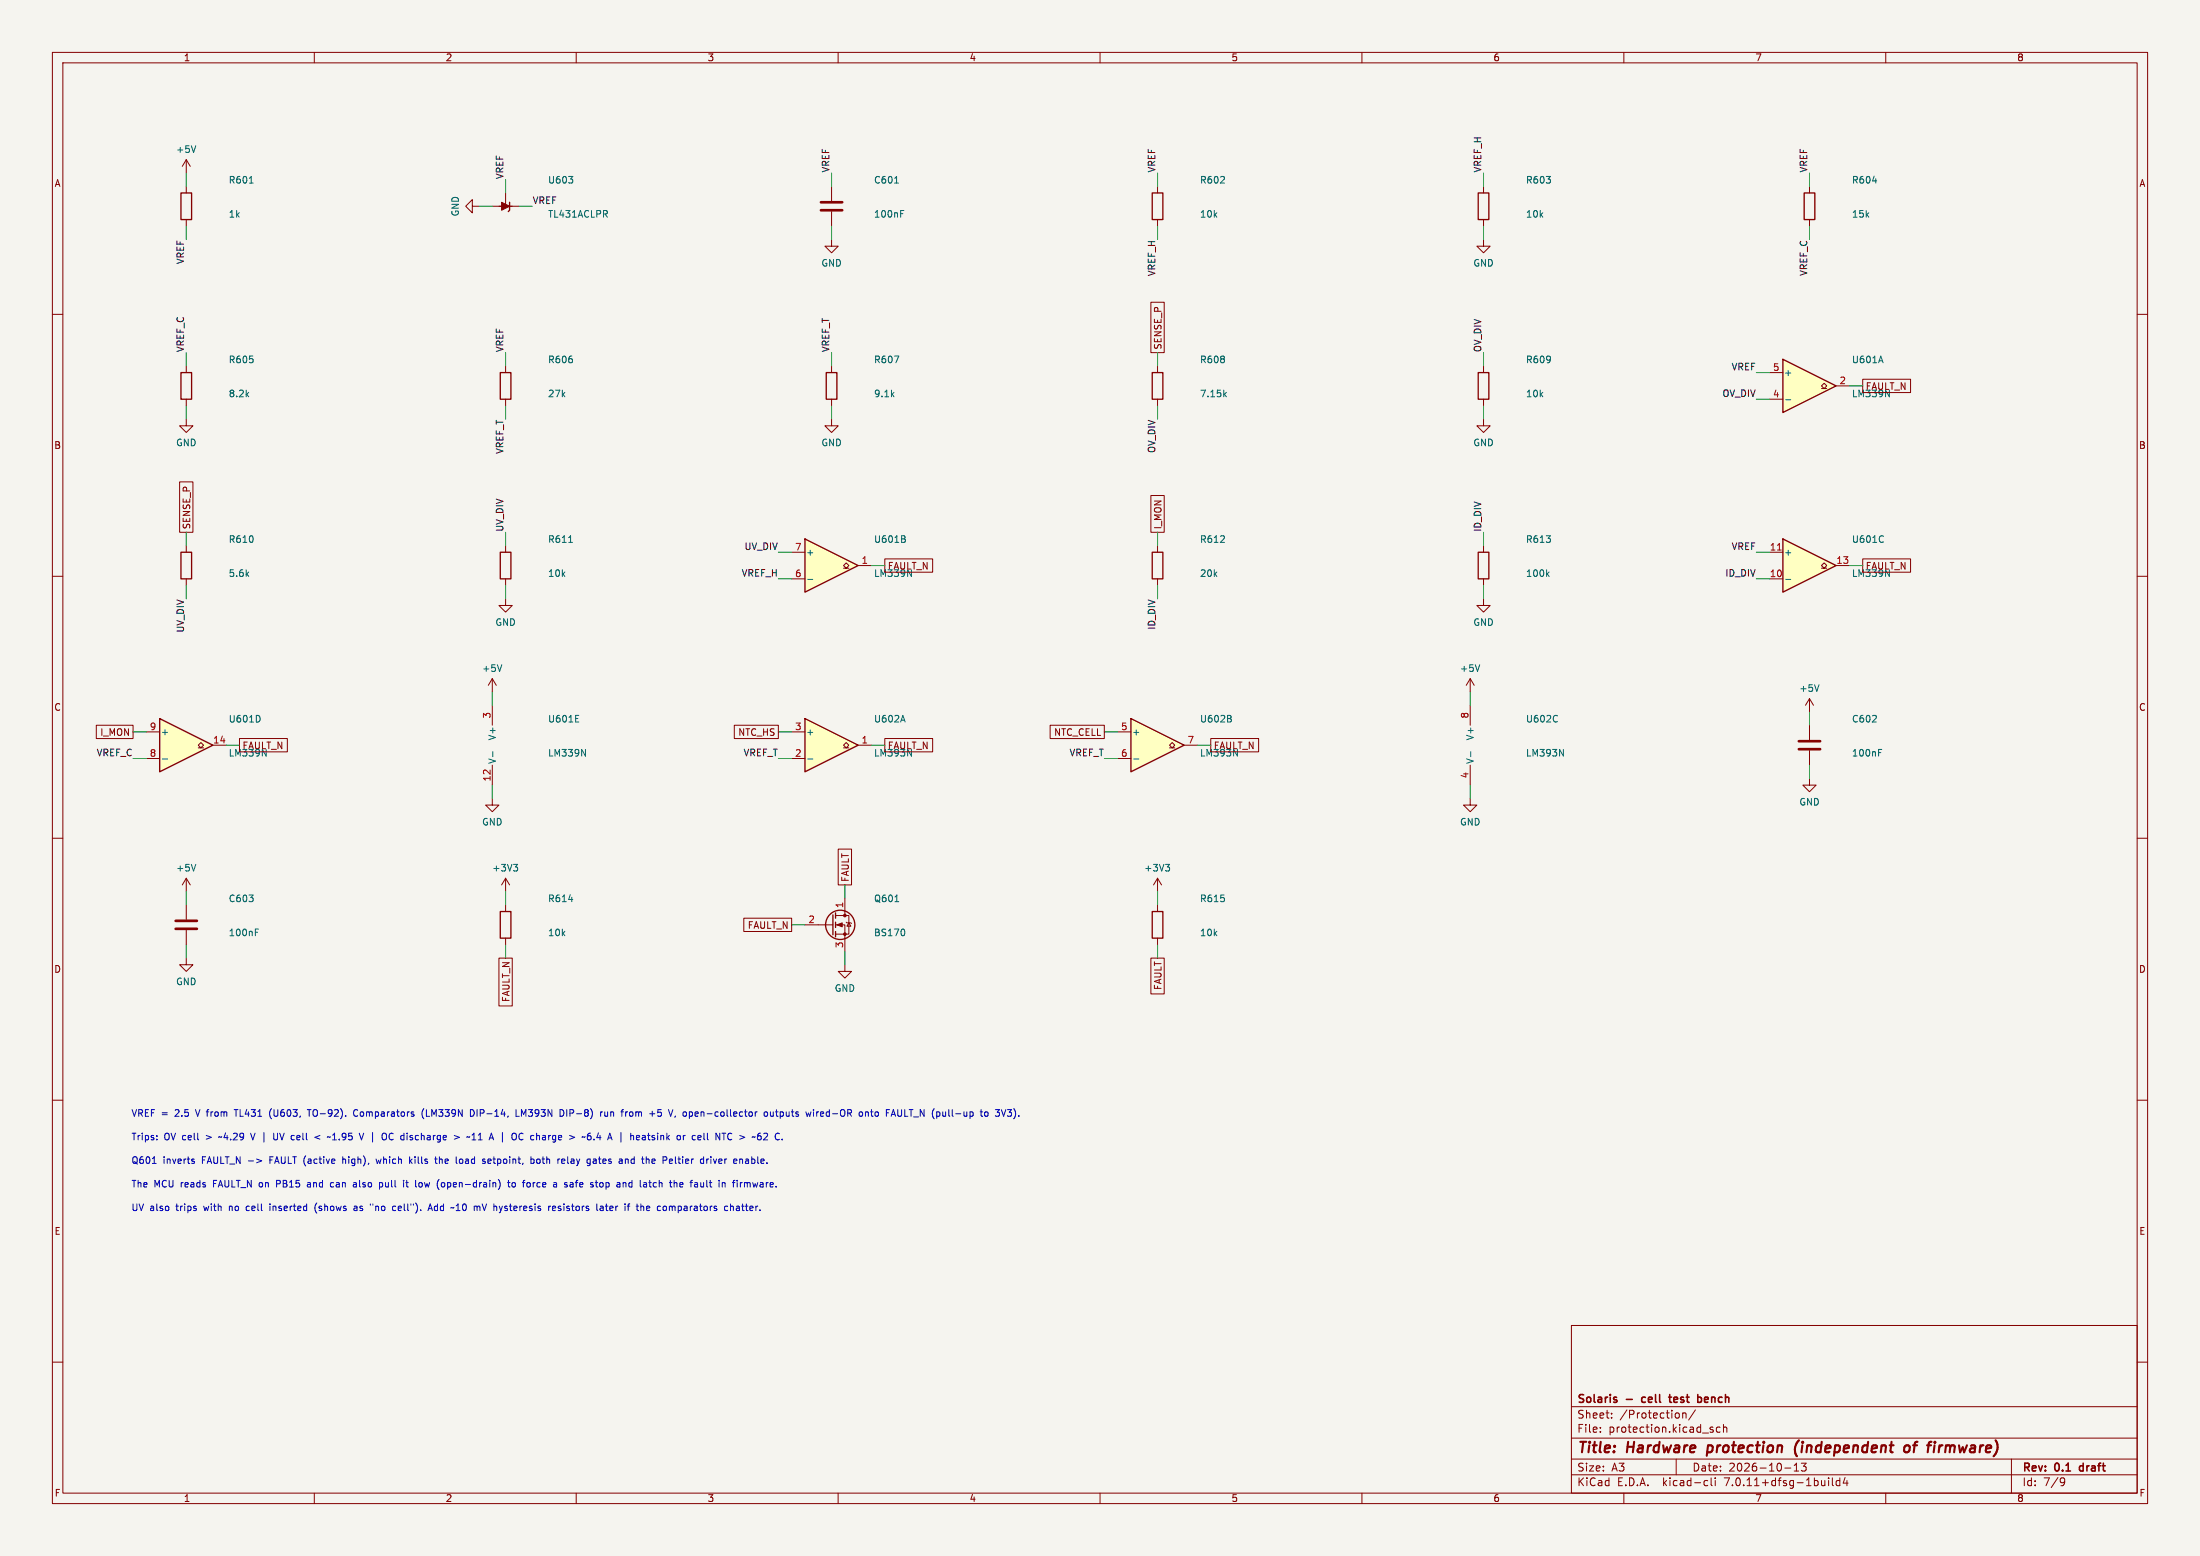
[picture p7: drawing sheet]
<svg xmlns="http://www.w3.org/2000/svg" width="420mm" height="297mm" viewBox="0 0 420 297" stroke-linecap="round" stroke-linejoin="round" font-family="sans-serif">
<path d="M0 0h420v297h-420z" fill="#f5f4ef" stroke="#f5f4ef" stroke-width=".19"/>
<g fill="none" stroke="#840000" stroke-width=".19">
<path d="M10 10h400v277h-400zM12 12h396v273h-396zM60 10v2M110 10v2M160 10v2M210 10v2M260 10v2M310 10v2M360 10v2M10 60h2M158.7 45.7v1.3h1.3l-1.3 1.3-1.2-1.3h1.2M408 60h2"/>
<path d="M10 110h2M408 110h2M280.7 129.5l-.8 1.3M280.7 129.5v2.6M280.7 129.5l.7 1.3M10 160h2M408 160h2M10 210h2M408 210h2M10 260h2M300 253h108v32h-108zM408 260h2"/>
<path d="M300 278.5h108M300 274.5h108M300 268.5h108M305.5 273.2v.2M305.5 272.5v.1M307.7 270.5v.2M307.7 269.8v.1M320 278.5v3M320.5 269.8v.7M321.2 269.7v1M321.2 269.8l.2-.1 .4 .1 .1 .9M323.7 269.1l-1.3 1.9"/>
<path d="M326.7 272.9l.3 .1 .1 .2-.2 .2h-.3M326.7 272.4l.3 .1M328.4 272.5l-.5-.1-.2 .3 .1 .6h.6M329 272.5l.2-.1 .4 .1 .1 .9M329 271.9v1.5M342.5 279.7l.4-.4v1.5M344.8 279.3l-.5 .6 .4 .1v.6l-.2 .2-.6-.2M384 278.5v6.5M60 285v2M110 285v2M160 285v2M210 285v2"/>
<path d="M260 285v2M300 281.5h108M310 285v2M325.6 282.6l.4 .1M326 283.5l-.4 .1M326.7 282.1v1.3l.2 .2M327.4 282.1v.1M327.4 282.6v1M340.7 280.2h1.2M342.5 280.8h.9M349.1 282.1v.1M349.1 282.6v1"/>
<path d="M349.8 282.1v1.3l.2 .2M351.2 282.7l-.4-.1-.3 .3 .2 .6h.5M351.2 282.1v1.5M352.2 282l-.3 1.1h.9M352.6 282.6v1M360 285v2M393.6 282.1l.5 .1a.99 .99 0 0 1-.4 1.4h-.3M394.2 282.7l-.3 .3h-.3"/>
</g>
<path d="M308.5 267.2l.2 .2-.2 .3M308.5 266.7l.1 .1M313.5 266.8v.7M318.5 266.7h.6M318.8 266.2v1.3l.3 .2M324.3 266.7l.4 .1 .1 .2v.5l-.5 .2M397 279.9v.7" fill="none" stroke="#840000" stroke-width=".3"/>
<path d="M326.1 275.9l-.3 2M343.4 274.9a2.35 2.35 0 0 0-.4 3.1M363.7 276.1a.52 .52 0 0 1 .5-.2 .52 .52 0 0 1 .4 .4l-.1 .5a.55 .55 0 0 1-.5 .4 .55 .55 0 0 1-.5-.4zM365.2 275.9h.8M370.3 275.9l-.2 1.3M370.6 275.9l-.4 .4" fill="none" stroke="#840000" stroke-width=".4"/>
<path d="M282.5 126.9l-.4 1.3" fill="none" stroke="#006464" stroke-width=".19"/>
<path d="M340.4 68.6l10.1 5.1-10.1 5z" fill="#ffffc2"/>
<path d="M340.4 68.6l10.1 5.1-10.1 5z" fill="none" stroke="#840000" stroke-width=".25"/>
<path d="M337.8 76.2h2.6M337.8 71.1h2.6M347.7 74.2h.5l-.5-.5 .5-.5 .5 .5-.5 .5h.5M350.5 73.7h2.6M35.6 182.9v1.3h1.2l-1.2 1.2-1.3-1.2h1.3M161.3 184.2v1.2h1.3l-1.3 1.3-1.3-1.3h1.3" fill="none" stroke="#840000" stroke-width=".19"/>
<path d="M340.9 76.3h1M359.1 68l.4 1.2M360 74.5l.7 1.2v-1.2" fill="none" stroke="#006464" stroke-width=".19"/>
<path d="M30.5 137.2l10.1 5-10.1 5.1z" fill="#ffffc2"/>
<path d="M34.5 36.8h2.1v5.1h-2.1zM282.2 36.8h2v5.1h-2zM344.4 36.8h2.1v5.1h-2.1zM95.5 71.1h2v5.1h-2zM157.7 71.1h2.1v5.1h-2.1zM220 71.1h2v5.1h-2zM282.2 71.1h2v5.1h-2zM34.5 105.4h2.1v5.1h-2.1zM95.5 105.4h2v5.1h-2zM220 105.4h2v5.1h-2zM30.5 137.2l10.1 5-10.1 5.1zM95.5 174h2v5.1h-2z" fill="none" stroke="#840000" stroke-width=".25"/>
<g fill="none" stroke="#840000" stroke-width=".19">
<path d="M35.6 30.5v2.5M35.6 35.6v1.2M35.6 30.5l-.8 1.3M35.6 30.5l.7 1.3M90.2 39.4v-1.3l-1.3 1.3 1.3 1.2v-1.2h1.2M158.7 35.6v2.8M283.2 35.6v1.2M345.4 35.6v1.2M35.6 41.9v1.3M158.7 40.4v2.8M283.2 45.7v1.3h1.3l-1.3 1.3-1.3-1.3h1.3M283.2 41.9v1.3"/>
<path d="M345.4 41.9v1.3M96.5 69.9v1.2M96.5 76.2v1.3M158.7 69.9v1.2M158.7 76.2v1.3M221 69.9v1.2M221 76.2v1.3M283.2 69.9v1.2M283.2 76.2v1.3M35.6 80v1.3h1.2l-1.2 1.3-1.3-1.3h1.3M158.7 80v1.3h1.3l-1.3 1.3-1.2-1.3h1.2M35.6 104.1v1.3"/>
<path d="M35.6 110.5v1.3M96.5 104.1v1.3M96.5 110.5v1.3M221 104.1v1.3M221 110.5v1.3M27.9 139.7h2.6M94 134.6v3.8M345.4 133.4l-.7 1.2M345.4 133.4v2.5M345.4 133.4l.8 1.2M27.9 144.8h2.6M37.8 142.7h.6l-.6-.5 .6-.5 .5 .5-.5 .5h.5"/>
<path d="M40.6 142.2h2.6M94 146.1v3.8M96.5 167.6v2.6M96.5 172.7v1.3M96.5 179.1v1.2M96.5 167.6l-.7 1.3M96.5 167.6l.8 1.3"/>
</g>
<g fill="none" stroke="#006464" stroke-width=".19">
<path d="M37.4 27.8l-.4 1.3M47.6 35h.7M170.8 35h.7M357.5 34.5h.8M171.9 40.8h.5M171.9 40.2h.6M170.7 68h.9l-.6 1.2M233.7 75.3l.4 .4M234.1 74.9l-.5 .5M108.6 103.5h.7M49.6 136.9v.6M109.9 137.8h.6"/>
<path d="M109.9 136.5h.6M347.3 130.7l-.5 1.3M31 144.9h1M50.1 143l.7 1.3v-1.3M94.1 143.5v.9M111 143l.8 1.3v-1.3M98 165h.8l-.4 .5M98.6 165.5l.2 .2v.3l-.2 .3M108.6 171.7h.7"/>
</g>
<path d="M156.7 38.6h4.1M156.7 40.1h4.1" fill="none" stroke="#840000" stroke-width=".51"/>
<path d="M153.7 102.9l10.1 5.1-10.1 5z" fill="#ffffc2"/>
<path d="M97.3 38.6v1.5l-.3 .3M220 36.8h2v5.1h-2zM34.5 71.1h2.1v5.1h-2.1zM153.7 102.9l10.1 5.1-10.1 5zM282.2 105.4h2v5.1h-2zM220 174h2v5.1h-2z" fill="none" stroke="#840000" stroke-width=".25"/>
<g fill="none" stroke="#840000" stroke-width=".19">
<path d="M94 39.4h5.1M95.2 39.4h2.6M96.5 36.8v2.6M221 35.6v1.2M221 41.9v1.3M35.6 69.9v1.2M35.6 76.2v1.3M151.1 110.5h2.6M151.1 105.4h2.6M161 108.5h.5l-.5-.5 .5-.6 .6 .6-.6 .5h.6M163.8 108h2.6M283.2 104.1v1.3"/>
<path d="M283.2 110.5v1.3M35.6 167.6v2.6M35.6 167.6l-.8 1.3M35.6 167.6l.7 1.3M221 172.7v1.3M221 179.1v1.2"/>
</g>
<path d="M108.6 33.7h.7l-.4 .5M109.3 34.3v.5M154.2 110.6h1M172.5 102.9l.3 .2v.3l-.2 .1M172.7 102.3l.1 .2-.1 .3M173.3 108.8l.7 1.2v-1.2M295.4 109.5l.3 .5M295.7 109.2l-.4 .5M37.4 165l-.4 1.3" fill="none" stroke="#006464" stroke-width=".19"/>
<path d="M95.8 38.6l1.5 .8-1.5 .7z" fill="#840000" stroke="#840000" stroke-width=".19"/>
<path d="M153.7 137.2l10.1 5-10.1 5.1z" fill="#ffffc2"/>
<path d="M153.7 137.2l10.1 5-10.1 5.1z" fill="none" stroke="#840000" stroke-width=".25"/>
<path d="M151.1 139.7h2.6M151.1 144.8h2.6M161 142.7h.5l-.5-.5 .5-.5 .6 .5-.6 .5h.6M163.8 142.2h2.6" fill="none" stroke="#840000" stroke-width=".19"/>
<path d="M172.4 136.5l.4 1.3M154.2 144.9h1M173.3 143l.7 1.3v-1.3" fill="none" stroke="#006464" stroke-width=".19"/>
<path d="M215.9 137.2l10.2 5-10.2 5.1z" fill="#ffffc2"/>
<g fill="none" stroke="#840000" stroke-width=".25">
<path d="M215.9 137.2l10.2 5-10.2 5.1zM159 174.6v3.8M159.5 174.2v1.1M159.5 176v1M159.5 177.8v1"/>
<circle cx="160.4" cy="176.5" r="2.79"/>
</g>
<g fill="none" stroke="#840000" stroke-width=".19">
<path d="M96.5 114.3v1.3h1.3l-1.3 1.2-1.3-1.2h1.3M94 129.5l-.8 1.3M94 129.5v2.6M94 129.5l.7 1.3M213.4 139.7h2.5M280.7 134.6v3.8M94 152.4v1.3h1.2l-1.2 1.2-1.3-1.2h1.3M213.4 144.8h2.5M223.3 142.7h.5l-.5-.5 .5-.5 .5 .5-.5 .5h.5M226.1 142.2h2.5M280.7 146.1v3.8M345.4 148.6v1.3h1.3l-1.3 1.2-1.2-1.2h1.2"/>
<path d="M35.6 172.7v2.8M35.6 177.5v2.8M153.7 176.5h5.3M159.5 176.5h1.8v5.1M159.5 174.8h2.6v3.5h-2.6M161.3 171.5v3.3M161.5 176l1.1 .3M162.1 176.1l.3 .7h-.7zM221 167.6l-.8 1.3M221 167.6v2.6M221 167.6l.7 1.3"/>
</g>
<g fill="none" stroke="#006464" stroke-width=".19">
<path d="M95.8 126.9l-.4 1.3M234.8 137.2l.3 .2-.1 .3-.2 .1M234.9 136.6l.1 .2-.1 .3M297.2 136.6l.1 .1M297.3 137.7l-.1 .1M216.4 144.9h1M235.5 143l.7 1.3v-1.3M280.8 143.5v.9M297.7 143l.8 1.3v-1.3M48.8 177.9h.4M48.8 177.3h.6M170.9 172.1h.7"/>
<path d="M172.6 177.5l.1 .3-.1 .7M222.5 165h.8l-.4 .5M223 165.5l.3 .2v.3l-.3 .3"/>
</g>
<path d="M33.5 177.3h4.1M33.5 175.8h4.1" fill="none" stroke="#840000" stroke-width=".51"/>
<g fill="#840000" stroke="#840000" stroke-width=".19">
<path d="M159.8 176.5l1-.4v.8z"/>
<circle cx="161.3" cy="178.3" r=".25"/>
<circle cx="161.3" cy="174.8" r=".25"/>
</g>
<path d="M340.4 102.9l10.1 5.1-10.1 5z" fill="#ffffc2"/>
<path d="M340.4 102.9l10.1 5.1-10.1 5z" fill="none" stroke="#840000" stroke-width=".25"/>
<g fill="none" stroke="#840000" stroke-width=".19">
<path d="M219.7 57.7h2.6v9.6h-2.6zM355.6 72.4h9.1v2.5h-9.1zM34.3 92h2.5v9.6h-2.5zM219.7 94.6h2.6v7h-2.6zM283.2 80v1.3h1.3l-1.3 1.3-1.3-1.3h1.3M168.9 106.7h9.1v2.5h-9.1zM283.2 114.3v1.3h1.3l-1.3 1.2-1.3-1.2h1.3M337.8 110.5h2.6M337.8 105.4h2.6M347.7 108.5h.5l-.5-.5 .5-.6 .5 .6-.5 .5h.5M350.5 108h2.6M355.6 106.7h9.1v2.5h-9.1z"/>
<path d="M18.4 138.4h7v2.6h-7zM140.2 138.4h8.4v2.6h-8.4zM200.5 138.4h10.3v2.6h-10.3zM345.4 138.4v2.8M45.7 141h9.2v2.5h-9.2zM168.9 141h9.1v2.5h-9.1zM231.1 141h9.2v2.5h-9.2zM280.7 152.4v1.3h1.2l-1.2 1.2-1.3-1.2h1.3M345.4 143.3v2.8M142 175.3h9.1v2.5h-9.1zM160 162.1h2.6v6.8h-2.6zM95.2 182.9h2.6v9.1h-2.6z"/>
<path d="M219.7 182.9h2.6v6.8h-2.6z"/>
</g>
<path d="M340.9 110.6h1M359.5 102.3v.1M359.5 103.4v.1M360 108.8l.7 1.2v-1.2M357.4 137.8h.8M358.1 136.7v.4M358.6 143.7h.5M358.6 143h.6" fill="none" stroke="#006464" stroke-width=".19"/>
<path d="M339.3 105h.8" fill="none" stroke="#a90000" stroke-width=".19"/>
<path d="M343.4 143h4.1M343.4 141.5h4.1" fill="none" stroke="#840000" stroke-width=".51"/>
<g fill="none" stroke="#0000c2" stroke-width=".19">
<path d="M29.9 217.5v.1M29.9 216.8v.1M41.9 217l-.2 .1M44.7 211.8h.7M47.8 216.3l.5 1.3M51.8 211.6a1.46 1.46 0 0 0 0 2M52.3 216.3v1.2l.2 .1 .4-.1M58.7 211.8h.7M59 211.8v1.3M61.1 216.7l-1 .4 1 .4M63.5 217.6h.7M63.9 216.3l-.4 .4"/>
<path d="M68.3 211.9a.6 .6 0 0 0-.9 .4 .6 .6 0 0 0 .6 .8l.3-.1M69.4 216.3l-.4 1.3M73.7 216.5v.9M74.7 216.3a.68 .68 0 0 0-.4 .6 .68 .68 0 0 0 .4 .7M80.9 211.6a1.46 1.46 0 0 0 0 2M81.4 211.8v1.3h.6M86.7 216.7l1 .4-1 .4M89.8 211.8a.64 .64 0 0 1 .7 .6 .64 .64 0 0 1-.7 .7zM90.4 216.5l.1-.2v1.3M91.3 217.6h.7M91.7 216.3l-.4 .4M95.9 216.2v1.8"/>
<path d="M98.5 211.8v1.3h.6M99.6 216.3l.2 .1M99.8 217.5l-.2 .1M100 212.7l-.5-.9v1.3M107.4 211.9l.2 .4-.2 .7M108.2 211.8v1.3M111.7 217l-.6 .1M112.7 216.3l-.3 .1-.2 .2M114.2 216.2l-.3 .9h.8M114.5 216.7v.9M114.7 212.2v.9M115 212.2l-.3 .3"/>
<path d="M115.5 212.2v.8l.3 .1 .2-.1M116 212.2v.9M119 211.8l-.3 .2M120.6 212.2l-.3 .1-.1 .2v.5l.4 .1M123.6 216.7h.5M123.8 216.3v1.1l.3 .2M124.5 217.5l.3 .1M124.6 216.7l-.1 .2 .1 .2M125.6 213l.1 .1 .5-.1M126.2 211.8h-.6v.6l.1-.1h.5M132.3 217.5h.4M132.3 216.8h.4"/>
<path d="M133.7 216.7l-.5 .2 .1 .6 .4 .1M133.8 217l-.6 .1M134.4 216.3v1.1M135 216.3v1.1M136.7 217.6v-1.3l.7 1.3M141.2 216.7l1 .4-1 .4M146 212.3l.3-.1 .2 .3v.3l-.2 .3-.3-.1-.1-.2zM147.1 212.2v.8l.3 .1 .2-.1M147.6 212.2v.9M148 212.2h.5M148.2 211.8v1.1l.3 .2M148.2 216.4h.6"/>
<path d="M148.8 217.5h-.6M155.9 212.2v.9M156.3 212.2l-.4 .3M157.1 212.2l-.5 .2 .1 .6 .4 .1M157.2 212.5l-.6 .1M165.4 212.2l.4 .2v.7M166.2 212.2h.5M166.4 211.8v1.1l.3 .2M167.3 212.2l-.3 .3v.3l.3 .3M172.1 211.8v1l-.1 .2-.4 .1M188.4 212.2l.2 .3v.3l-.2 .3M190 211.8h.8l-.4 .5 .3 .1v.6l-.1 .1-.6-.1"/>
<path d="M193.5 211.6a1.47 1.47 0 0 1 .1 1.9M29.1 222.1h.7M36.8 221.6l.3 .1v.2l-.4 .2M36.8 221.2l.3 .1M47.2 230.2l-.2 .3v.3l.2 .3M49 221.2l1 .4-1 .4M51.5 229.8v.1M51.5 230.2v.9M52.8 226h.5M53.3 225.3h-.5v1.3M59.1 225.7l-.4 .1M59.1 226.1h-.3l-.1 .2v.2l.4 .1"/>
<path d="M60.5 229.6a1.46 1.46 0 0 0 0 2M63.7 225.8l-.4-.1-.2 .3 .1 .5h.5M65.4 220.8v1.3M65.8 221.2l-.4 .1M67.5 225.8h.5v.8M67.5 226.5h.5M67.6 230.3h.5l.1 .8M68 226l-.5 .1M68.2 230.5l-.5 .1-.1 .2 .1 .3 .5-.1M70.7 229.8v.2M71.2 229.8v.2M71.8 221.2l.2 .9 .3-.6 .2 .6"/>
<path d="M72.5 225.8l.3-.1 .3 .3-.2 .5h-.4M75.2 230.2l.3 .1M75.5 231l-.3 .1M76.1 230.3v.7M76.6 230.5l-.6 .1M77.5 225.7h.5M77.7 225.3v1.1l.3 .2M78.2 220.8v1.3M78.3 221.6l.4 .5M78.7 221.2l-.5 .5M80.1 225.8l.3-.1 .2 .3-.1 .5h-.4M81.7 231.1l.4-1.3 .5 1.3"/>
<path d="M81.8 230.7h.6M83 221.2h.5M83.2 230.2l-.3 .3v.3l.3 .3M83.2 220.8v1.1l.3 .2M83.9 220.8v1.3M84.1 221.2l-.2 .1M84.4 225.8l.3-.1 .2 .3-.1 .5h-.4M87.1 231.1h.7M87.3 230l.2-.2v1.3M88.2 221.3l-.3-.1-.2 .3 .1 .5 .1 .1 .3-.1M92 229.8l.5 1.3M92.5 221.6l.2 .2-.2 .3"/>
<path d="M92.5 221.2l.1 .1M93.6 221.2l-.5 .2 .1 .6 .4 .1M93.7 221.5l-.6 .1M96.9 225.7h.5M97.1 225.3v1.1l.3 .2M97.9 225.8l.3-.1 .2 .3v.3l-.2 .3-.3-.1-.2-.2zM101.4 221.3l.3-.1 .3 .3-.2 .5h-.4M101.4 220.8v1.3M103 221.3l-.3-.1-.3 .3 .1 .5 .2 .1 .3-.1M105.5 230.6l.6-.1-.1-.2-.3-.1-.2 .2v.6h.5M106.6 231l.3 .1M106.9 230.2l-.3 .2v.2h.3"/>
<path d="M107.3 222h.5M107.3 221.3l.3-.1 .2 .3-.6 .1M107.8 226.5l.1 .1M107.8 225.8v.3M109.8 225.7h.5M110.2 225.3l-.2 .2v1.1M113.3 221.3h.5v.8M113.8 221.5l-.4 .1-.2 .2 .2 .3 .4-.1M114.5 225.8l.4-.1 .2 .3-.1 .5-.3 .1-.2-.1M114.6 230.3h.5v.8M114.6 231h.5M115.1 230.5l-.5 .1"/>
<path d="M115.6 230.2h.5M115.8 229.8v1.1l.3 .2M119.4 221.3h.5v.8M120.5 225.7l-.3 .1-.2 .2 .1 .5 .4 .1M121.4 230.2h.5M121.6 229.8v1.1l.3 .2M123.6 230.2l.4 .1v.2l-.6 .1M124 231l-.4 .1M125 221.3l-.4-.1-.1 .2v.6h.5M125.1 221.5l-.6 .1M125.2 225.7l-.4 .1-.1 .2 .1 .5 .4 .1M127.8 230.3l.4-.1 .1 .2"/>
<path d="M128.3 230.4v.7M128.5 230.2l-.2 .2M128.9 220.8v1.1l.2 .2M129.8 225.8l.4-.1 .2 .3-.6 .1M129.8 226.5h.5M134.9 225.3v1.1l.2 .2M135.2 221.2h.1M135.7 220.8v.1M135.7 221.2v.9M136.2 221.2l.3 .9M139.5 230.3l.1-.1 .3 .1 .1 .8M139.5 229.8v1.3"/>
<path d="M139.8 225.7h.5M140.3 225.3l-.3 .2v1.1M140.6 230.3h.5l.1 .8M140.7 225.3v.1M140.7 225.7v.9M141.2 230.5l-.5 .1-.2 .2 .2 .3 .5-.1M142.4 221.3h.4l.1 .8M142.9 221.5l-.4 .1-.2 .2 .2 .3 .4-.1"/>
</g>
<g fill="none" stroke="#009600" stroke-width=".19">
<path d="M35.6 33v2.6M91.4 39.4h2.6M96.5 34.3v2.5M99.1 39.4h2.5M158.7 33v2.6M221 33v2.6M283.2 33v2.6M345.4 33v2.6M35.6 43.2v2.5M158.7 43.2v2.5M221 43.2v2.5M283.2 43.2v2.5"/>
<path d="M345.4 43.2v2.5M35.6 67.3v2.6M35.6 77.5v2.5M96.5 67.3v2.6M96.5 77.5v2.5M158.7 67.3v2.6M158.7 77.5v2.5M221 67.3v2.6M221 77.5v2.5M283.2 67.3v2.6M283.2 77.5v2.5M335.3 71.1h2.5"/>
<path d="M335.3 76.2h2.5M353.1 73.7h2.5M35.6 101.6v2.5M35.6 111.8v2.5M96.5 101.6v2.5M96.5 111.8v2.5M148.6 105.4h2.5M148.6 110.5h2.5M166.4 108h2.5M221 101.6v2.5M221 111.8v2.5M283.2 101.6v2.5"/>
<path d="M283.2 111.8v2.5M335.3 105.4h2.5M335.3 110.5h2.5M353.1 108h2.5M25.4 139.7h2.5M94 132.1v2.5M148.6 139.7h2.5M210.8 139.7h2.6M280.7 132.1v2.5M345.4 135.9v2.5M25.4 144.8h2.5M43.2 142.2h2.5"/>
<path d="M94 149.9v2.5M148.6 144.8h2.5M166.4 142.2h2.5M210.8 144.8h2.6M228.6 142.2h2.5M280.7 149.9v2.5M345.4 146.1v2.5M35.6 170.2v2.5M96.5 170.2v2.5M151.1 176.5h2.6M161.3 168.9v2.6M221 170.2v2.5"/>
<path d="M35.6 180.3v2.6M96.5 180.3v2.6M161.3 181.6v2.6M221 180.3v2.6"/>
</g>
<g font-size="2.8" fill="#840000">
<text x="301" y="277.9">Title:</text>
<text x="310.6" y="277.9">Hardware</text>
<text x="326.8" y="277.9">protection</text>
<text x="344.2" y="277.9">(independent</text>
<text x="366" y="277.9">of</text>
<text x="371.3" y="277.9">firmware)</text>
</g>
<g font-size="2.1" fill="#840000">
<text x="301" y="268.2">Solaris</text>
<text x="310.5" y="268.2">-</text>
<text x="314.1" y="268.2">cell</text>
<text x="320" y="268.2">test</text>
<text x="326" y="268.2">bench</text>
<text x="301" y="273.7">File:</text>
<text x="301" y="271">Sheet:</text>
<text x="307.1" y="273.7">protection.kicad_sch</text>
<text x="309.2" y="271">/Protection/</text>
<text x="301" y="281.1">Size:</text>
<text x="307.6" y="281.1">A3</text>
<text x="323" y="281.1">Date:</text>
<text x="330" y="281.1">2026-10-13</text>
<text x="386" y="281.3">Rev:</text>
<text x="392.4" y="281.3">0.1</text>
<text x="397.7" y="281.3">draft</text>
<text x="301" y="283.9">KiCad</text>
<text x="308.7" y="283.9">E.D.A.</text>
<text x="317.6" y="283.9">kicad-cli</text>
<text x="329.5" y="283.9">7.0.11+dfsg-1build4</text>
<text x="386" y="283.9">Id:</text>
<text x="390.1" y="283.9">7/9</text>
</g>
<g font-size="1.8" fill="#840000">
<text x="35" y="11.9">1</text>
<text x="85" y="11.9">2</text>
<text x="135" y="11.9">3</text>
<text x="185" y="11.9">4</text>
<text x="235" y="11.9">5</text>
<text x="285" y="11.9">6</text>
<text x="335" y="11.9">7</text>
<text x="385" y="11.9">8</text>
<text x="10.3" y="35.9">A</text>
<text x="408.3" y="35.9">A</text>
<text x="221.9" y="66.8" transform="rotate(-90 221.9 66.8)">SENSE_P</text>
<text x="353.4" y="76">LM339N</text>
<text x="356.1" y="74.6">FAULT_N</text>
<text x="10.3" y="85.9">B</text>
<text x="408.2" y="85.9">B</text>
<text x="36.5" y="101.1" transform="rotate(-90 36.5 101.1)">SENSE_P</text>
<text x="221.9" y="101.1" transform="rotate(-90 221.9 101.1)">I_MON</text>
<text x="166.8" y="110.3">LM339N</text>
<text x="169.4" y="108.9">FAULT_N</text>
<text x="353.4" y="110.3">LM339N</text>
<text x="356.1" y="108.9">FAULT_N</text>
<text x="10.3" y="135.9">C</text>
<text x="408.2" y="135.9">C</text>
<text x="19" y="140.7">I_MON</text>
<text x="46.2" y="143.2">FAULT_N</text>
<text x="140.8" y="140.7">NTC_HS</text>
<text x="169.4" y="143.2">FAULT_N</text>
<text x="201.1" y="140.7">NTC_CELL</text>
<text x="231.6" y="143.2">FAULT_N</text>
<text x="43.6" y="144.6">LM339N</text>
<text x="166.8" y="144.6">LM393N</text>
<text x="229" y="144.6">LM393N</text>
<text x="162.2" y="168.4" transform="rotate(-90 162.2 168.4)">FAULT</text>
<text x="142.6" y="177.5">FAULT_N</text>
<text x="10.3" y="185.9">D</text>
<text x="408.2" y="185.9">D</text>
<text x="97.5" y="191.4" transform="rotate(-90 97.5 191.4)">FAULT_N</text>
<text x="221.9" y="189.1" transform="rotate(-90 221.9 189.1)">FAULT</text>
<text x="10.3" y="235.9">E</text>
<text x="408.3" y="235.9">E</text>
<text x="10.3" y="285.9">F</text>
<text x="35" y="286.9">1</text>
<text x="85" y="286.9">2</text>
<text x="135" y="286.9">3</text>
<text x="185" y="286.9">4</text>
<text x="235" y="286.9">5</text>
<text x="285" y="286.9">6</text>
<text x="335" y="286.9">7</text>
<text x="385" y="286.9">8</text>
<text x="408.3" y="285.9">F</text>
</g>
<g font-size="1.8" fill="#006464">
<text x="33.5" y="29.4">+5V</text>
<text x="43.6" y="35.2">R601</text>
<text x="104.5" y="35.2">U603</text>
<text x="166.8" y="35.2">C601</text>
<text x="229" y="35.2">R602</text>
<text x="291.2" y="35.2">R603</text>
<text x="353.4" y="35.2">R604</text>
<text x="43.6" y="41.7">1k</text>
<text x="87.8" y="41.4" transform="rotate(-90 87.8 41.4)">GND</text>
<text x="104.5" y="41.7">TL431ACLPR</text>
<text x="166.8" y="41.7">100nF</text>
<text x="229" y="41.7">10k</text>
<text x="291.2" y="41.7">10k</text>
<text x="353.4" y="41.7">15k</text>
<text x="156.7" y="51.1">GND</text>
<text x="281.2" y="51.1">GND</text>
<text x="43.6" y="69.5">R605</text>
<text x="104.5" y="69.5">R606</text>
<text x="166.8" y="69.5">R607</text>
<text x="229" y="69.5">R608</text>
<text x="291.2" y="69.5">R609</text>
<text x="340.5" y="72">+</text>
<text x="353.4" y="69.5">U601A</text>
<text x="43.6" y="76">8.2k</text>
<text x="104.5" y="76">27k</text>
<text x="166.8" y="76">9.1k</text>
<text x="229" y="76">7.15k</text>
<text x="291.2" y="76">10k</text>
<text x="33.5" y="85.4">GND</text>
<text x="156.7" y="85.4">GND</text>
<text x="281.2" y="85.4">GND</text>
<text x="43.6" y="103.8">R610</text>
<text x="104.5" y="103.8">R611</text>
<text x="153.8" y="106.3">+</text>
<text x="166.8" y="103.8">U601B</text>
<text x="229" y="103.8">R612</text>
<text x="291.2" y="103.8">R613</text>
<text x="340.5" y="106.3">+</text>
<text x="353.4" y="103.8">U601C</text>
<text x="43.6" y="110.3">5.6k</text>
<text x="104.5" y="110.3">10k</text>
<text x="229" y="110.3">20k</text>
<text x="291.2" y="110.3">100k</text>
<text x="94.5" y="119.7">GND</text>
<text x="281.2" y="119.7">GND</text>
<text x="91.9" y="128.4">+5V</text>
<text x="278.6" y="128.4">+5V</text>
<text x="343.4" y="132.3">+5V</text>
<text x="30.6" y="140.6">+</text>
<text x="43.6" y="138.1">U601D</text>
<text x="94.8" y="141.4" transform="rotate(-90 94.8 141.4)">V+</text>
<text x="104.5" y="138.1">U601E</text>
<text x="153.8" y="140.6">+</text>
<text x="166.8" y="138.1">U602A</text>
<text x="216" y="140.6">+</text>
<text x="229" y="138.1">U602B</text>
<text x="281.5" y="141.4" transform="rotate(-90 281.5 141.4)">V+</text>
<text x="291.2" y="138.1">U602C</text>
<text x="353.4" y="138.1">C602</text>
<text x="94.8" y="145.9" transform="rotate(-90 94.8 145.9)">V-</text>
<text x="104.5" y="144.6">LM339N</text>
<text x="281.5" y="145.9" transform="rotate(-90 281.5 145.9)">V-</text>
<text x="291.2" y="144.6">LM393N</text>
<text x="353.4" y="144.6">100nF</text>
<text x="343.4" y="154">GND</text>
<text x="91.9" y="157.8">GND</text>
<text x="278.6" y="157.8">GND</text>
<text x="33.5" y="166.5">+5V</text>
<text x="93.9" y="166.5">+3V3</text>
<text x="218.3" y="166.5">+3V3</text>
<text x="43.6" y="172.4">C603</text>
<text x="104.5" y="172.4">R614</text>
<text x="166.8" y="172.4">Q601</text>
<text x="229" y="172.4">R615</text>
<text x="43.6" y="178.9">100nF</text>
<text x="104.5" y="178.9">10k</text>
<text x="166.8" y="178.9">BS170</text>
<text x="229" y="178.9">10k</text>
<text x="33.5" y="188.2">GND</text>
<text x="159.3" y="189.5">GND</text>
</g>
<g font-size="1.8" fill="#0f0f0f">
<text x="96.2" y="34.3" transform="rotate(-90 96.2 34.3)">VREF</text>
<text x="158.4" y="33" transform="rotate(-90 158.4 33)">VREF</text>
<text x="220.6" y="33" transform="rotate(-90 220.6 33)">VREF</text>
<text x="282.9" y="33" transform="rotate(-90 282.9 33)">VREF_H</text>
<text x="345.1" y="33" transform="rotate(-90 345.1 33)">VREF</text>
<text x="101.6" y="39">VREF</text>
<text x="35.2" y="50.5" transform="rotate(-90 35.2 50.5)">VREF</text>
<text x="220.6" y="52.8" transform="rotate(-90 220.6 52.8)">VREF_H</text>
<text x="345.1" y="52.8" transform="rotate(-90 345.1 52.8)">VREF_C</text>
<text x="35.2" y="67.3" transform="rotate(-90 35.2 67.3)">VREF_C</text>
<text x="96.2" y="67.3" transform="rotate(-90 96.2 67.3)">VREF</text>
<text x="158.4" y="67.3" transform="rotate(-90 158.4 67.3)">VREF_T</text>
<text x="282.9" y="67.3" transform="rotate(-90 282.9 67.3)">OV_DIV</text>
<text x="330.5" y="70.8">VREF</text>
<text x="328.7" y="75.9">OV_DIV</text>
<text x="96.2" y="86.7" transform="rotate(-90 96.2 86.7)">VREF_T</text>
<text x="220.6" y="86.6" transform="rotate(-90 220.6 86.6)">OV_DIV</text>
<text x="96.2" y="101.6" transform="rotate(-90 96.2 101.6)">UV_DIV</text>
<text x="282.9" y="101.6" transform="rotate(-90 282.9 101.6)">ID_DIV</text>
<text x="142" y="105.1">UV_DIV</text>
<text x="330.5" y="105.1">VREF</text>
<text x="141.5" y="110.1">VREF_H</text>
<text x="329.3" y="110.1">ID_DIV</text>
<text x="35.2" y="120.9" transform="rotate(-90 35.2 120.9)">UV_DIV</text>
<text x="220.6" y="120.3" transform="rotate(-90 220.6 120.3)">ID_DIV</text>
<text x="18.4" y="144.4">VREF_C</text>
<text x="141.9" y="144.4">VREF_T</text>
<text x="204.1" y="144.4">VREF_T</text>
</g>
<g font-size="1.8" fill="#a90000">
<text x="338.4" y="70.9">5</text>
<text x="338.4" y="75.9">4</text>
<text x="351.1" y="73.4">2</text>
<text x="151.7" y="105.2">7</text>
<text x="164.4" y="107.7">1</text>
<text x="337.8" y="105.2">11</text>
<text x="350.5" y="107.7">13</text>
<text x="151.7" y="110.2">6</text>
<text x="337.8" y="110.2">10</text>
<text x="93.7" y="137.2" transform="rotate(-90 93.7 137.2)">3</text>
<text x="280.4" y="137.2" transform="rotate(-90 280.4 137.2)">8</text>
<text x="28.5" y="139.4">9</text>
<text x="40.6" y="142">14</text>
<text x="151.7" y="139.4">3</text>
<text x="164.4" y="142">1</text>
<text x="213.9" y="139.4">5</text>
<text x="226.6" y="142">7</text>
<text x="28.5" y="144.5">8</text>
<text x="93.7" y="149.3" transform="rotate(-90 93.7 149.3)">12</text>
<text x="151.7" y="144.5">2</text>
<text x="213.9" y="144.5">6</text>
<text x="280.4" y="148.7" transform="rotate(-90 280.4 148.7)">4</text>
<text x="161" y="173.4" transform="rotate(-90 161 173.4)">1</text>
<text x="154.2" y="176.3">2</text>
<text x="161" y="181" transform="rotate(-90 161 181)">3</text>
</g>
<g font-size="1.8" fill="#0000c2">
<text x="25" y="213.5">VREF =</text>
<text x="33.5" y="213.5">2.5</text>
<text x="37.7" y="213.5">V from</text>
<text x="45.5" y="213.5">TL431</text>
<text x="52.3" y="213.5">(U603,</text>
<text x="59.9" y="213.5">TO-92).</text>
<text x="68.8" y="213.5">Comparators</text>
<text x="82" y="213.5">(LM339N</text>
<text x="91.4" y="213.5">DIP-14,</text>
<text x="100.4" y="213.5">LM393N</text>
<text x="109" y="213.5">DIP-8)</text>
<text x="116.9" y="213.5">run</text>
<text x="121.2" y="213.5">from</text>
<text x="126.7" y="213.5">+5</text>
<text x="130.6" y="213.5">V, open-collector</text>
<text x="149.2" y="213.5">outputs</text>
<text x="157.4" y="213.5">wired-OR</text>
<text x="167.7" y="213.5">onto</text>
<text x="173.1" y="213.5">FAULT_N (pull-up</text>
<text x="191.6" y="213.5">to</text>
<text x="194.6" y="213.5">3V3).</text>
<text x="25" y="218">Trips:</text>
<text x="31.3" y="218">OV cell</text>
<text x="39.6" y="218">&gt;</text>
<text x="42.3" y="218">~4.29</text>
<text x="48.6" y="218">V |</text>
<text x="53.3" y="218">UV cell</text>
<text x="61.5" y="218">&lt;</text>
<text x="64.3" y="218">~1.95</text>
<text x="70.6" y="218">V |</text>
<text x="75.2" y="218">OC discharge</text>
<text x="89.4" y="218">&gt;</text>
<text x="92.1" y="218">~11</text>
<text x="96.6" y="218">A |</text>
<text x="101.3" y="218">OC charge</text>
<text x="112.6" y="218">&gt;</text>
<text x="115.3" y="218">~6.4</text>
<text x="120.4" y="218">A |</text>
<text x="125.1" y="218">heatsink</text>
<text x="134.2" y="218">or</text>
<text x="137.3" y="218">cell</text>
<text x="142" y="218">NTC &gt;</text>
<text x="149.4" y="218">~62</text>
<text x="25" y="222.5">Q601</text>
<text x="25" y="227">The</text>
<text x="29.4" y="227">MCU reads</text>
<text x="31.1" y="222.5">inverts</text>
<text x="38.7" y="222.5">FAULT_N -&gt;</text>
<text x="41" y="227">FAULT_N on</text>
<text x="51.9" y="222.5">FAULT (active</text>
<text x="53.4" y="227">PB15</text>
<text x="59.5" y="227">and</text>
<text x="64.2" y="227">can</text>
<text x="66.3" y="222.5">high),</text>
<text x="68.7" y="227">also</text>
<text x="72.9" y="222.5">which</text>
<text x="73.9" y="227">pull</text>
<text x="78.7" y="227">it</text>
<text x="79.4" y="222.5">kills</text>
<text x="81.2" y="227">low</text>
<text x="84.6" y="222.5">the</text>
<text x="85.5" y="227">(open-drain)</text>
<text x="88.7" y="222.5">load</text>
<text x="94" y="222.5">setpoint,</text>
<text x="99.3" y="227">to</text>
<text x="102.4" y="227">force</text>
<text x="103.4" y="222.5">both</text>
<text x="108.4" y="227">a</text>
<text x="108.7" y="222.5">relay</text>
<text x="110.7" y="227">safe</text>
<text x="114.6" y="222.5">gates</text>
<text x="115.8" y="227">stop</text>
<text x="120.9" y="222.5">and</text>
<text x="121.1" y="227">and</text>
<text x="125.5" y="222.5">the</text>
<text x="125.7" y="227">latch</text>
<text x="129.6" y="222.5">Peltier</text>
<text x="131.6" y="227">the</text>
<text x="135.8" y="227">fault</text>
<text x="137" y="222.5">driver</text>
<text x="141.3" y="227">in</text>
<text x="143.6" y="222.5">enable.</text>
<text x="144.3" y="227">firmware.</text>
<text x="25" y="231.5">UV also</text>
<text x="33.8" y="231.5">trips</text>
<text x="39.2" y="231.5">with</text>
<text x="44.2" y="231.5">no</text>
<text x="47.7" y="231.5">cell</text>
<text x="52.3" y="231.5">inserted</text>
<text x="61.1" y="231.5">(shows</text>
<text x="68.8" y="231.5">as</text>
<text x="72.2" y="231.5">&quot;no</text>
<text x="76.6" y="231.5">cell&quot;).</text>
<text x="83.7" y="231.5">Add</text>
<text x="88.3" y="231.5">~10</text>
<text x="92.8" y="231.5">mV</text>
<text x="96.7" y="231.5">hysteresis</text>
<text x="107.4" y="231.5">resistors</text>
<text x="116.8" y="231.5">later</text>
<text x="122.4" y="231.5">if</text>
<text x="124.9" y="231.5">the</text>
<text x="129" y="231.5">comparators</text>
<text x="142" y="231.5">chatter.</text>
</g>
</svg>
